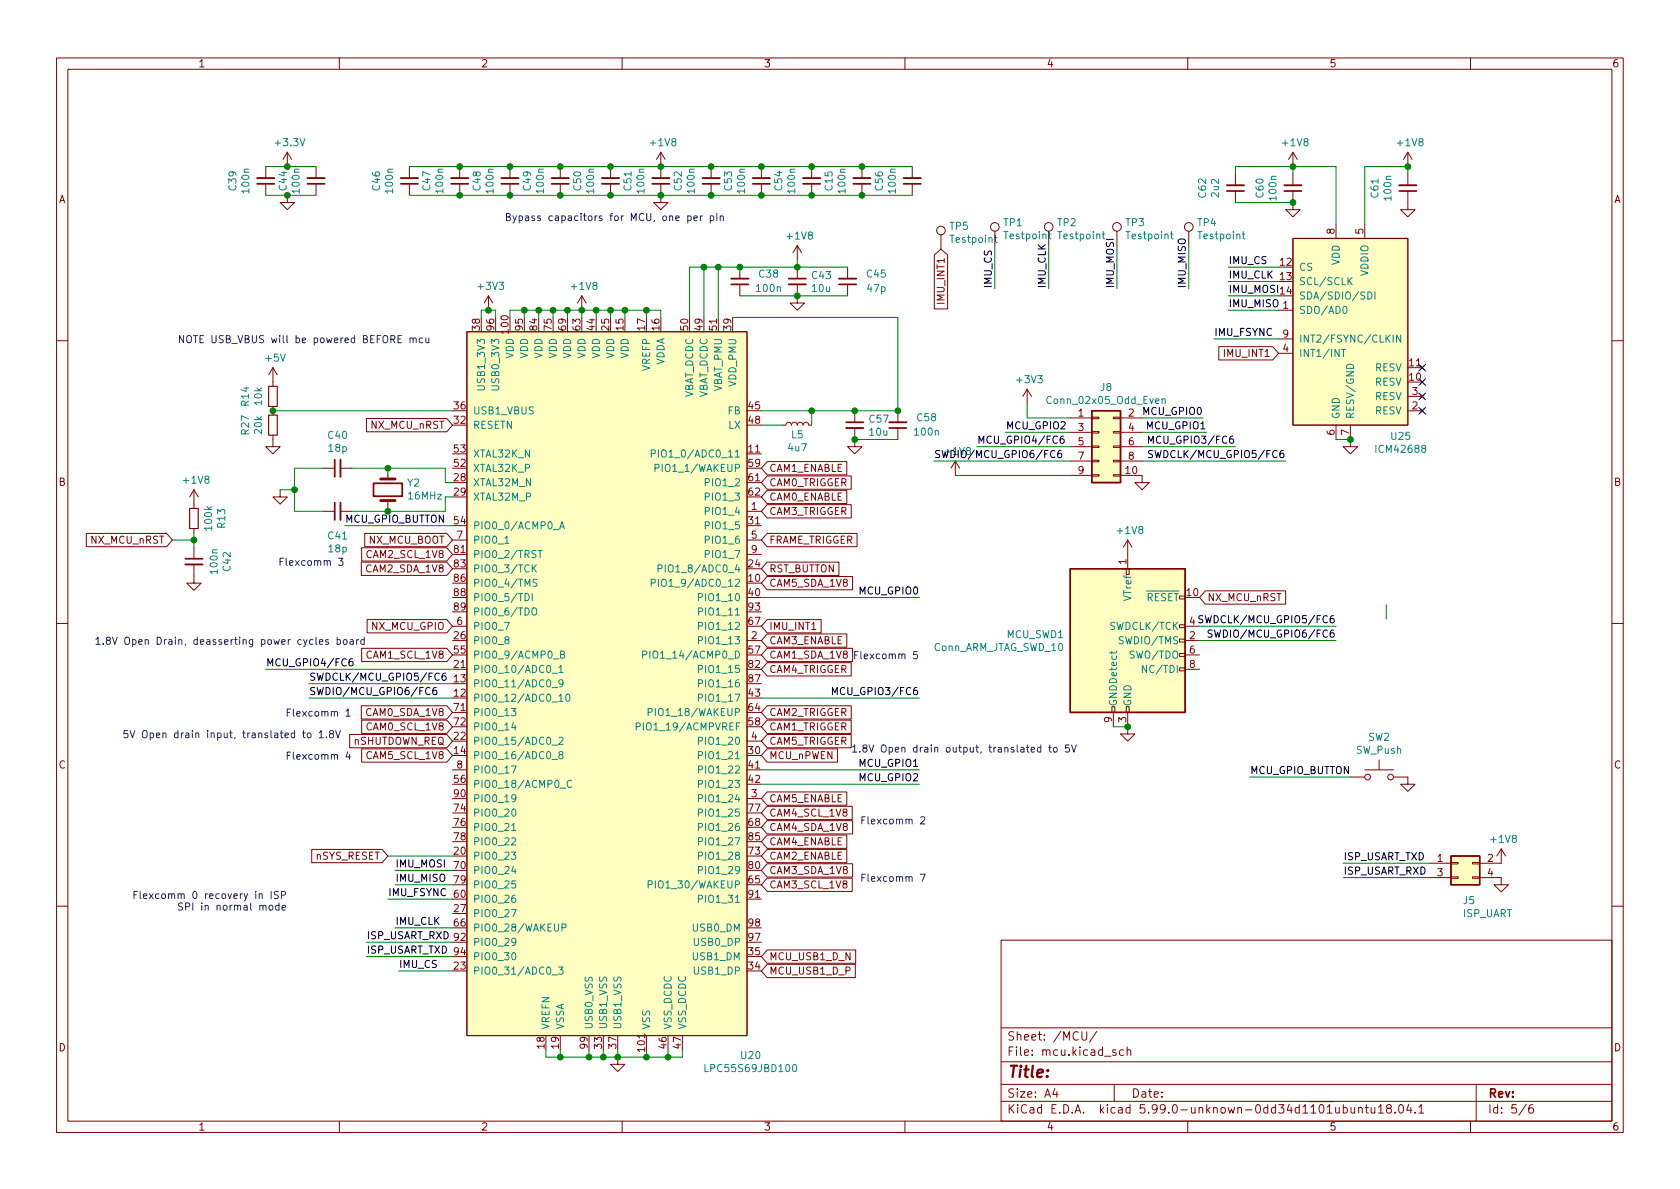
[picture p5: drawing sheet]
<svg xmlns="http://www.w3.org/2000/svg" width="297mm" height="210mm" viewBox="0 0 297 210" stroke-linecap="round" stroke-linejoin="round" font-family="sans-serif">
<g fill="none" stroke="#840000" stroke-width=".18">
<path d="M10 10.2h277v190.1h-277zM12 12.2h273v186.1h-273zM60 10.2v2M110 10.2v2M160 10.2v2M210 10.2v2M260 10.2v2M47 29.5v2M47 32.5v2M50.8 34.5v1.3h1.3l-1.3 1.3-1.3-1.3h1.3M50.8 26.9l-.8 1.3M50.8 26.9v2.6"/>
<path d="M50.8 26.9l.8 1.3M55.9 29.5v2M55.9 32.5v2M72.4 29.5v2M72.4 32.5v2M81.3 29.5v2M81.3 32.5v2M90.2 29.5v2M90.2 32.5v2M99.1 29.5v2M99.1 32.5v2M107.9 29.5v2"/>
<path d="M107.9 32.5v2M116.8 32.5v3.3h1.3l-1.3 1.3-1.2-1.3h1.2M116.8 26.9v4.6M116.8 26.9l-.7 1.3M116.8 26.9l.8 1.3M125.7 29.5v2M125.7 32.5v2M134.6 29.5v2M134.6 32.5v2M143.5 29.5v2M143.5 32.5v2M152.4 29.5v2"/>
<path d="M152.4 32.5v2M161.3 29.5v2M161.3 32.5v2M218.4 30.7v2.1M218.4 33.8v2M228.6 33.8v3.3h1.3l-1.3 1.2-1.3-1.2h1.3M228.6 26.9v2.6M228.6 30.7v2.1M228.6 26.9l-.8 1.3M228.6 26.9l.8 1.3M236.2 39.6v2.6M241.3 39.6v2.6"/>
<path d="M248.9 33.8v3.3h1.3l-1.3 1.2-1.3-1.2h1.3M248.9 26.9v2.6M248.9 30.7v2.1M248.9 26.9l-.7 1.3M248.9 26.9l.8 1.3M82.5 58.7h49.6v124.4h-49.6zM86.4 52.3l-.8 1.3M86.4 52.3v2.6M86.4 52.3l.7 1.3M102.9 52.3l-.8 1.3M102.9 52.3v2.6M102.9 52.3l.7 1.3"/>
<path d="M127 56.1v2.6M130.8 47.2v2.1M130.8 50.3v2M141 50.3v3.3h1.2l-1.2 1.3-1.3-1.3h1.3M141 43.4v2.6M141 47.2v2.1M141 43.4l-.8 1.3M141 43.4l.7 1.3M149.9 47.2v2.1M149.9 50.3v2M165.2 45.1l1.2-1 1.1 1v9.5h-2.3zM166.4 41.5v2.6"/>
<path d="M175.9 40.9v2.5M185.4 40.9v2.5M197.5 40.9v2.5M210.2 40.9v2.5M226.1 54.9h2.5M226.1 59.9h2.5M228.6 42.2h20.3v33h-20.3zM10 60.2h2M48.3 77v2h1.2l-1.2 1.3-1.3-1.3h1.3M48.3 65l-.8 1.3M48.3 65v3.3M48.3 71.9v1.5"/>
<path d="M48.3 65l.7 1.3M64.8 74h14.2l1 1.2-1 1.2h-14.2zM138.4 75.2h.5l.2-.4 .3-.1 .4 .1 .2 .4 .1-.3 .3-.2 .4 .1 .2 .4 .2-.4 .4-.1 .3 .2 .1 .3 .1-.4 .4-.1 .4 .1 .1 .4h.5M151.1 75.7v3.3h1.3l-1.3 1.3-1.2-1.3h1.2M151.1 72.6v2.1M158.7 72.6v2.1M158.7 75.7v2M181.6 68.8l-.8 1.3M181.6 68.8v2.6M181.6 68.8l.8 1.3M189.2 73.9h3.8M189.2 76.4h3.8"/>
<path d="M189.2 79h3.8M193 76.3h1.3v.3h-1.3zM193 73.8h1.3v.2h-1.3zM193 78.9h1.3v.2h-1.3zM196.8 76.3h1.3v.3h-1.3zM196.8 73.8h1.3v.2h-1.3zM196.8 78.9h1.3v.2h-1.3zM198.1 73.9h3.8M198.1 76.4h3.8M198.1 79h3.8M215.5 61.3h9.5l1.1 1.2-1.1 1.2h-9.5zM226.1 62.5h2.5"/>
<path d="M236.2 75.2v2.5M238.8 75.2v3.8h1.2l-1.2 1.3-1.3-1.3h1.3M248.9 65h2.6M248.9 72.6h2.6M248.9 70.1h2.6M251.1 67.2l.7 .7M251.1 64.6l.7 .8M251.1 72.3l.7 .7M251.1 69.7l.7 .8M251.8 67.2l-.7 .7M251.8 64.6l-.7 .8M251.8 72.3l-.7 .7"/>
<path d="M251.8 69.7l-.7 .8M285 60.2h2M15.3 94.3h14.2l1 1.2-1 1.2h-14.2zM34.3 99.8v3.3h1.3l-1.3 1.3-1.3-1.3h1.3M34.3 86.6l-.8 1.3M34.3 86.6v3.3M34.3 93.5v.7M34.3 96.8v2M34.3 86.6l.8 1.3M49.5 86.6v1.3h1.3l-1.3 1.2-1.2-1.2h1.2M57.1 90.4h2.1M57.1 82.8h2.1"/>
<path d="M60.2 90.4h2M60.2 82.8h2M63.9 99.4h15.1l1 1.2-1 1.2h-15.1zM63.9 96.9h15.1l1 1.1-1 1.2h-15.1zM64.5 94.3h14.5l1 1.2-1 1.2h-14.5zM68.6 82.8v1.9M68.6 88.5v1.9M80 95.5h2.5M80 98h2.5M132.1 90.4h2.5M132.1 80.3h2.5M132.1 93h2.5"/>
<path d="M132.1 95.5h2.5M132.1 85.3h2.5M132.1 98h2.5M135.6 86.7h14.1v2.4h-14.1l-1-1.2zM135.6 81.6h14.1v2.4h-14.1l-1-1.2zM135.6 84.2h14.9v2.3h-14.9l-1-1.2zM135.6 94.3h15.9v2.4h-15.9l-1-1.2zM135.6 89.2h14.9v2.4h-14.9l-1-1.2zM135.6 99.4h12.7v2.4h-12.7l-1-1.2zM168.9 81.5l-.8 1.3M168.9 81.5v2.6M168.9 81.5l.8 1.3"/>
<path d="M189.2 84.1h3.8M189.2 81.5h3.8M193 83.9h1.3v.3h-1.3zM193 81.4h1.3v.3h-1.3zM196.8 83.9h1.3v.3h-1.3zM196.8 81.4h1.3v.3h-1.3zM198.1 84.1h3.8v1.2h1.3l-1.3 1.3-1.2-1.3h1.2M198.1 81.5h3.8M199.4 95.5v5.1M199.4 95.5l-.8 1.3M199.4 95.5l.8 1.3M10 110.2h2"/>
<path d="M63.9 114.6h15.1l1 1.2-1 1.2h-15.1zM64.9 109.6h14.1l1 1.1-1 1.2h-14.1zM80 118.4h2.5M80 110.7h2.5M132.1 113.3h2.5M135.6 117.2h14.9v2.3h-14.9l-1-1.1zM135.6 114.6h15.1v2.4h-15.1l-1-1.2zM135.6 112.1h14.1v2.4h-14.1l-1-1.2zM135.6 109.6h9.6v2.3h-9.6l-1-1.2zM135.6 101.9h15.1v2.4h-15.1l-1-1.2zM199.1 100.6h.5v1h-.5zM208.5 110.5h1v.5h-1z"/>
<path d="M208.5 115.6h1v.5h-1zM208.5 113h1v.5h-1zM208.5 105.4h1v.5h-1zM208.5 118.1h1v.5h-1zM209.5 113.3h2.6M209.5 118.4h2.6M209.5 110.7h2.6M209.5 115.8h2.6M213.1 104.5h14.2v2.3h-14.2l-1-1.1zM285 110.2h2M61.8 129.9h17.2l1 1.2-1 1.1h-17.2zM63.9 124.8h15.1l1 1.2-1 1.2h-15.1z"/>
<path d="M63.9 127.3h15.1l1 1.2-1 1.2h-15.1zM63.9 132.4h15.1l1 1.2-1 1.2h-15.1zM80 136.1h2.5M80 126h2.5M132.1 131.1h2.5M132.1 136.1h2.5M135.6 124.8h14.9v2.4h-14.9l-1-1.2zM135.6 127.3h14.9v2.4h-14.9l-1-1.2zM135.6 129.9h14.9v2.3h-14.9l-1-1.1zM135.6 132.4h12.5v2.4h-12.5l-1-1.2zM196.6 125h.5v1h-.5zM196.8 126v2.5"/>
<path d="M199.1 125h.5v1h-.5zM199.4 126v3.8h1.3l-1.3 1.3-1.3-1.3h1.3M238.8 137.4h2.5M241.3 136.1h5.1M243.8 134.4v1.7M246.4 137.4h2.5v1.3h1.3l-1.3 1.2-1.3-1.2h1.3M55.1 150.2h12.5l1 1.2-1 1.2h-12.5zM132.1 141.2h2.5M132.1 159h2.5M135.6 140h14.1v2.4h-14.1l-1-1.2zM135.6 142.6h15.1v2.3h-15.1l-1-1.1zM135.6 145.1h15.1v2.4h-15.1l-1-1.2z"/>
<path d="M135.6 147.7h14.1v2.3h-14.1l-1-1.2zM135.6 150.2h14.1v2.4h-14.1l-1-1.2zM135.6 155.3h15.1v2.3h-15.1l-1-1.1zM135.6 152.7h15.1v2.4h-15.1l-1-1.2zM252.7 152.6h3.8M252.7 155.2h3.8M256.5 155.1h1.3v.2h-1.3zM256.5 152.5h1.3v.3h-1.3zM260.3 155.1h1.3v.2h-1.3zM260.3 152.5h1.3v.3h-1.3zM261.6 155.2h3.8v1.3h1.3l-1.3 1.2-1.2-1.2h1.2M265.4 150.1v2.5h-3.8"/>
<path d="M265.4 150.1l-.7 1.3M265.4 150.1l.8 1.3M10 160.2h2M135.6 170.5h15.6v2.4h-15.6l-1-1.2zM135.6 168h15.7v2.3h-15.7l-1-1.1zM177 166.3h108v32h-108zM285 160.2h2M60 198.3v2M109.2 186.9v1.3h1.3l-1.3 1.3-1.3-1.3h1.3M110 198.3v2M160 198.3v2M177 194.8h108"/>
<path d="M177 191.8h108M177 187.8h108M177 181.8h108M186.5 192.5l-.4 1h1M186.9 193v1M191.3 182.4v1.2l.3 .3h.4l.1-.3v-1.2M193.9 182.4l-1.3 1.9M197 191.8v3M197.3 185.7l-.4-.1-.2 .2 .1 .3 .5 .1v.4h-.6M198.6 185.7l-.4-.1-.3 .3v.4l.2 .3h.5M199.3 185.8l.2-.2 .4 .1v.9M199.3 185.1v1.5"/>
<path d="M210 198.3v2M237.5 195.9l.4-.1 .3 .3v.4l-.1 .3h-.6M238.9 195.8v1h.4l.2-.1M239.5 195.8v1M240.2 196l.2-.2 .4 .1 .1 .9M240.2 195.8v1M241.4 195.8h.5M241.6 195.3v1.3l.3 .2M242.4 195.8l.1 1h.4l.2-.1M243.1 195.8v1M243.7 195.8l.4-.5v1.5M243.7 196.8h.9"/>
<path d="M245.4 196l-.3-.3 .1-.2 .2-.2 .5 .1 .1 .2-.1 .2-.6 .2-.2 .3 .1 .4 .2 .1h.3l.3-.3-.1-.4-.2-.1M246.6 196.7v.1M247.5 195.4l.1-.1a.81 .81 0 0 1 .6 .7 .81 .81 0 0 1-.3 .8h-.1a.81 .81 0 0 1-.6-.6 .81 .81 0 0 1 .3-.8zM249.1 195.3l-.4 1h.9M249.4 195.8v1M250.2 196.7v.1M250.9 195.8l.4-.5v1.5M250.9 196.8h.8M260 198.3v2M261 191.8v6.5M269.9 195.3l-1.3 1.9M271 195.3a.6 .6 0 0 0-.7 .7v.5l.1 .3h.5l.2-.1 .1-.5-.2-.2-.4-.1-.3 .3"/>
<circle cx="166.4" cy="40.8" r=".76"/>
<circle cx="175.9" cy="40.1" r=".76"/>
<circle cx="185.4" cy="40.1" r=".76"/>
<circle cx="197.5" cy="40.1" r=".76"/>
<circle cx="210.2" cy="40.1" r=".76"/>
<circle cx="241.8" cy="137.4" r=".51"/>
<circle cx="245.9" cy="137.4" r=".51"/>
</g>
<g fill="none" stroke="#840000" stroke-width=".33">
<path d="M45.5 31.5h3M54.4 31.5h3M70.9 31.5h3M79.8 31.5h3M88.6 31.5h3.1M97.5 31.5h3.1M106.4 31.5h3.1M115.3 31.5h3.1M124.2 31.5h3.1M133.1 31.5h3M142 31.5h3M150.9 31.5h3"/>
<path d="M159.8 31.5h3M216.9 32.8h3.1M227.1 32.8h3M247.4 32.8h3M129.3 49.3h3M139.4 50.3h3.1M148.3 49.3h3.1M149.6 75.7h3.1M157.2 74.7h3.1M32.8 99.8h3M60.2 81.3v3M60.2 88.9v3"/>
</g>
<g fill="none" stroke="#840000" stroke-width=".3">
<path d="M45.5 32.5h3M54.4 32.5h3M70.9 32.5h3M79.8 32.5h3M88.6 32.5h3.1M97.5 32.5h3.1M106.4 32.5h3.1M115.3 32.5h3.1M124.2 32.5h3.1M133.1 32.5h3M142 32.5h3M150.9 32.5h3"/>
<path d="M159.8 32.5h3M216.9 33.8h3.1M227.1 33.8h3M247.4 33.8h3M129.3 50.3h3M139.4 49.3h3.1M148.3 50.3h3.1M149.6 74.7h3.1M157.2 75.7h3.1M32.8 98.8h3M59.2 81.3v3M59.2 88.9v3"/>
<path d="M66 85.5h5.1v2.3h-5.1z"/>
</g>
<g fill="none" stroke="#008484" stroke-width=".18">
<path d="M175.8 42h.5M176 41.6v1.1l.3 .2M185.4 41.4h.4M185.5 41v1l.3 .2M194.9 41.4h.5M195.1 41v1l.3 .2M206.9 41.4h.5M207.1 41v1l.3 .2M219.6 41.4h.5M219.8 41v1l.3 .2M237.6 54.2h.1a.68 .68 0 0 1 .5 .6 .68 .68 0 0 1-.5 .6 .84 .84 0 0 1-.1-1.2zM238.5 49.6l.6 .8"/>
<path d="M239.1 49.1l-.8 .7M241.8 51.6a.64 .64 0 0 1 .8 .7 .64 .64 0 0 1-.8 .6zM243.1 51.6v1.3M246.3 59.2v1.3M247.7 59.2v1.3l-.8-1.3v1.3M205.5 70.6l.1-.1 .4 .1v.8M205.5 70.5v.9M237.2 61.8h.7M237.6 61.8v1.3M89.3 96.1h.7M94.8 99.9l-.7 .7M95.1 97.3h.8"/>
<path d="M95.5 97.3v1.3M98.9 93.5l.5-1.2 .4 1.2M99.1 93.2h.6M115.1 80.2h.6l.2-.2-.1-.3-.7-.1v1.2M115.8 82.8l.6-.1 .1-.2v-.3l-.7-.1v1.3M92.8 105a.64 .64 0 0 1 .8 .6 .64 .64 0 0 1-.8 .6zM94.1 107.7l.2-.2a.43 .43 0 0 1 .6 .4v.4a.42 .42 0 0 1-.4 .5 .42 .42 0 0 1-.5-.5zM94.1 105v1.2M94.3 100.4l.5 .8M95 102.5l-.5-.1-.2 .1v.4l.5 .2 .2 .4-.3 .2-.5-.1M97.6 119.1h1M98.8 118l.4-.3v1.2"/>
<path d="M98.8 118.9h.7M99.1 115.7h.6l.1-.2-.1-.3-.6-.1v1.3h.5l.2-.1v-.3l-.3-.3M113.6 115.8l.6-.1 .2-.2-.1-.3-.7-.1v1.3M115.1 103.1l.6-.1 .2-.2-.1-.3-.7-.1v1.3M116.4 100.5h.6l.1-.2-.1-.3-.6-.1v1.3M123.5 113.2h.6l.1-.2v-.3l-.7-.1v1.3M123.5 105.6h.6l.1-.2v-.3l-.7-.1v1.2M123.5 110.7l.6-.1 .1-.1v-.3l-.7-.2v1.3M123.5 118.3h.6l.1-.2v-.3l-.7-.1v1.2M123.5 108.2l.6-.1 .1-.2v-.3l-.7-.1v1.3M196.6 115.1v.5M197.4 115.1l-.2 .4h-1"/>
<path d="M202.7 117.7v1.2l-.7-1.2v1.2M90.4 125.3h.8l-.4 .5 .3 .1v.5l-.1 .2-.6-.2M90.4 135.4h.9l-.6 1.3M90.8 127.8l-.3 .9h.8M97.6 121.6h1M97.6 134.3h1M97.6 131.8h1M98.8 130.5l.5-.1 .2 .3-.7 .9h.7M98.8 124h.7M99.1 133.4l-.3-.2 .1-.2 .2-.1 .3 .1 .1 .1v.2l-.6 .2-.1 .2v.2l.3 .3 .3-.1 .1-.2v-.2l-.2-.3M99.1 139.4h.9M99.5 120.7l-.2 .3h-.2l-.3-.3 .1-.4 .4-.1 .2 .1a.84 .84 0 0 1-.3 1.2h-.3"/>
<path d="M100.2 122.9l.1-.2a.68 .68 0 0 1 .5 .7 .68 .68 0 0 1-.5 .6l-.1-.1-.2-.4zM101.1 138.1a.6 .6 0 0 0-.9 .4 .6 .6 0 0 0 .6 .8l.3-.2M112.5 128.5l.6-.1 .1-.2-.1-.3-.6-.1v1.3M114.6 125.9h.6l.1-.2v-.3l-.7-.1v1.3M123.5 133.6l.6-.1 .1-.2v-.3l-.7-.1v1.3M123.5 131h.6l.1-.2v-.3l-.7-.1v1.2M123.5 136.1l.6-.1 .1-.1v-.3l-.7-.2v1.3M123.5 138.6h.6l.1-.2v-.3l-.7-.1v1.3M123.5 123.4l.6-.1 .1-.1v-.3l-.7-.2v1.3M123.5 120.9l.6-.1 .1-.2v-.3l-.7-.1v1.3M90.4 150.7h.8l-.4 .5 .3 .1v.5l-.1 .2-.6-.2M90.5 146l.3-.4v1.3"/>
<path d="M90.5 148.3l.5-.2 .2 .4-.8 .9h.8M90.5 146.9h.7M90.6 143.2l.2-.1a.68 .68 0 0 1 .4 .6 .68 .68 0 0 1-.4 .6l-.2-.1-.1-.4zM90.8 153.2l-.3 .9h.8M91.1 158.3l-.4 .1a.86 .86 0 0 0 0 1.2l.4-.1 .1-.5-.2-.2h-.3l-.2 .2M91.1 155.8h-.6v.6l.2-.2 .4 .1 .1 .2-.1 .4-.1 .1-.5-.1M91.2 141.1l-.2 .2h-.3l-.2-.2 .1-.5 .4-.1 .1 .1a.84 .84 0 0 1-.3 1.2h-.2M114.6 156.4h.6l.1-.2v-.3l-.7-.1v1.2M123.5 141.2l.6-.1 .1-.2v-.3l-.7-.1v1.3M123.5 146.3l.6-.1 .1-.2v-.3l-.7-.1v1.3M123.5 151.3h.6l.1-.2v-.3l-.7-.1v1.3M123.5 143.7h.6l.1-.2v-.3l-.7-.1v1.2"/>
<path d="M123.5 153.9l.6-.1 .1-.2v-.3l-.7-.1v1.3M123.5 148.8l.6-.1 .1-.1v-.3l-.7-.2v1.3M123.5 159l.6-.1 .1-.2v-.3l-.7-.1v1.3M90.4 160.8h.9l-.6 1.3M90.6 168.6l.2-.1a.68 .68 0 0 1 .4 .6 .68 .68 0 0 1-.4 .6l-.2-.1-.1-.4zM91.2 166.5l-.2 .2h-.3l-.2-.2 .1-.5 .4-.1 .1 .1a.84 .84 0 0 1-.3 1.2h-.2M97.6 172.4h1M98.8 171h.7l-.4 .5 .4 .1v.6l-.2 .1-.5-.1M99.4 164h.6l.1-.2-.1-.3-.6-.1v1.3M124.6 188.2v1.3h.6M140.2 188.4l.2-.2a.68 .68 0 0 1 .5 .7 .68 .68 0 0 1-.5 .6l-.2-.1-.1-.4z"/>
</g>
<g fill="#ffffc2" stroke="#ffffc2" stroke-width=".18">
<path d="M193 72.6h5.1v12.7h-5.1z"/>
<path d="M82.5 58.7h49.6v124.4h-49.6z"/>
<path d="M256.5 151.4h5.1v5.1h-5.1z"/>
<path d="M189.2 100.6h20.3v25.4h-20.3z"/>
<path d="M228.6 42.2h20.3v33h-20.3z"/>
</g>
<path d="M193 72.6h5.1v12.7h-5.1zM189.2 100.6h20.3v25.4h-20.3zM256.5 151.4h5.1v5.1h-5.1z" fill="none" stroke="#840000" stroke-width=".25"/>
<path d="M47.5 68.3h1.5v3.6h-1.5zM47.5 73.4h1.5v3.6h-1.5zM33.5 89.9h1.6v3.6h-1.6z" fill="none" stroke="#840000" stroke-width=".2"/>
<path d="M67.3 88.5h2.5M67.3 84.7h2.5" fill="none" stroke="#840000" stroke-width=".51"/>
<g fill="none" stroke="#000" stroke-width=".18">
<path d="M186.5 79.8a.6 .6 0 0 0-.8 .4 .6 .6 0 0 0 .6 .7l.2-.1M187.6 79.7h-.4a.86 .86 0 0 0 0 1.2l.5-.1v-.4l-.2-.3h-.3l-.2 .3M188 77.1l-.3 .1a.86 .86 0 0 0 0 1.2l.4-.1 .1-.5-.3-.2h-.2l-.3 .2M203.1 78.4v-1.3l.4 .9 .4-.9v1.3M203.8 79.7h-.5l-.2 .1v.3l.6 .3 .1 .3-.3 .2h-.4M204.2 79.7l.3 1.2 .3-.9 .2 .9 .3-1.2M62.3 116.5h-.4a.86 .86 0 0 0 0 1.3l.5-.2v-.4l-.2-.2h-.3l-.2 .2M77.7 119.1a.6 .6 0 0 0-.9 .5 .6 .6 0 0 0 .6 .7l.3-.1M78.8 119l-.4 .1a.86 .86 0 0 0 0 1.2l.4-.1 .1-.4-.3-.3h-.2l-.2 .3M212.7 108.9h-.5l-.2 .1v.4l.6 .2 .1 .3-.3 .2h-.4M213.1 108.9l.3 1.2 .2-.9 .3 .9 .3-1.2M214.3 111.5l-.5-.1-.2 .1v.4l.6 .2 .1 .3-.2 .3-.5-.1"/>
<path d="M214.7 111.4l.3 1.3 .3-.9 .2 .9 .3-1.3M76 121.7a.6 .6 0 0 0-.8 .4 .6 .6 0 0 0 .6 .7l.2-.1M77.1 121.6h-.3a.86 .86 0 0 0 0 1.2l.4-.1v-.4l-.2-.2h-.2l-.3 .2M147.2 122.8v-1.2l.4 .9 .4-.9v1.2"/>
</g>
<g fill="none" stroke="#0000c2" stroke-width=".18">
<path d="M89.5 38.4l.6-.1 .1-.2v-.2l-.7-.2v1.3h.5l.2-.1 .1-.3-.3-.2M90.7 38.2l.3 .8M91.3 38.2l-.4 1.1-.2 .1M91.8 38.2h.4l.2 .2-.1 .6h-.5M91.8 38.2v1.2M92.9 38.2h.5l.1 .8M93.5 38.5h-.4l-.2 .2 .2 .3h.4M94.5 38.2h-.3l-.2 .2 .1 .1 .4 .2v.3h-.5M126.7 37.7v1.3M127.3 38.3l.2-.1h.3l.1 .8M127.3 38.2v.8M32.5 59.3v1.3l-.8-1.3v1.3"/>
<path d="M33.2 59.4l.1-.1a.43 .43 0 0 1 .6 .5v.4a.42 .42 0 0 1-.5 .4 .42 .42 0 0 1-.4-.4v-.4zM34.2 59.3h.7M34.6 59.3v1.3M75.3 59.8v.7l.3 .1 .2-.1M75.8 59.8v.8M49.5 99.3h.4M50.1 98.7h-.6v1.3M17 113l.3-.3v1.2M17 113.9h.7M18.2 113.8v.1M19 113.2l-.2-.2 .1-.2 .1-.1h.4l.1 .2v.2l-.6 .2-.1 .2v.2l.2 .2h.3l.2-.2v-.4l-.2-.1M19.9 112.7l.4 1.2 .4-1.2"/>
<path d="M22.1 112.9l.3-.2a.43 .43 0 0 1 .5 .4v.4a.42 .42 0 0 1-.4 .5 .42 .42 0 0 1-.4-.5zM63.1 113.1v.8M63.4 113.1l-.3 .2M64.4 113.2l-.4-.1-.2 .2 .1 .6h.5M64.4 112.7v1.2M151.1 115.8h.4M151.7 115.2h-.6v1.3M50.8 126h.4M50.8 133.6h.4M51.4 125.4h-.6v1.2M51.4 133h-.6v1.3M53.5 129.6h.5"/>
<path d="M53.7 129.2v1.1l.3 .2M54.4 129.7l.3-.1 .3 .3v.3l-.3 .3-.3-.1-.1-.2zM56.4 129.6l.4-.4v1.3M56.4 130.5h.8M57.7 130.3v.2M58.5 129.7l-.2-.2v-.2l.2-.1h.4l.1 .2-.1 .2-.5 .2-.1 .2v.2l.2 .3h.2l.3-.3v-.2l-.3-.3M59.3 129.2l.5 1.3 .4-1.3M61.2 126.6h.7M150.8 132.1l.3-.4v1.3M150.8 133h.7M152 132.9v.1M152.8 132.3l-.2-.3v-.2l.2-.1 .4 .1 .1 .2-.1 .2-.5 .1-.1 .2v.4l.2 .1h.2l.3-.2v-.3l-.3-.2"/>
<path d="M153.7 131.7l.4 1.3 .4-1.3M156 131.8l.1-.1a.43 .43 0 0 1 .6 .5v.4a.42 .42 0 0 1-.4 .4 .42 .42 0 0 1-.5-.4v-.4zM189 131.7h-.6v.6l.1-.1 .5 .1 .1 .2-.1 .4-.1 .1-.5-.1M189.5 131.7l.4 1.3 .4-1.3M23.7 158.2h.4M24.3 157.6h-.6v1.3M24.8 157.6v1.1l.2 .2M25.4 158.5l.6-.2-.1-.2-.3-.1-.2 .2v.6h.5M26.4 158l.7 .9M27.1 158l-.7 .9M32.3 159.7h-.5l-.2 .2 .1 .3 .5 .3v.3l-.2 .1h-.4M49.8 158.3l.6-.1 .1-.2-.1-.3-.6-.1v1.3"/>
<path d="M152.4 155.2h.4M152.4 145h.4M153 154.6h-.6v1.3M153 144.4h-.6v1.3M32.8 160.3h.6l.1-.2v-.3l-.7-.1v1.2M49.9 160.5l.6-.1-.1-.2-.3-.1-.2 .2v.6h.5"/>
</g>
<g fill="none" stroke="#008400" stroke-width=".18">
<path d="M47 29.5h8.9M47 34.5h8.9M72.4 29.5h88.9M72.4 34.5h88.9M218.4 30.7v-1.2h17.8v10.1M218.4 35.8h10.2M228.6 29.5v1.2M248.9 30.7v-1.2h-7.6v10.1M85.1 56.1v-1.2h2.5v1.2M90.2 56.1v-1.2h26.6v1.2M92.7 54.9v1.2M95.2 54.9v1.2"/>
<path d="M97.8 54.9v1.2M100.3 54.9v1.2M102.9 54.9v1.2M105.4 54.9v1.2M107.9 54.9v1.2M110.5 54.9v1.2M114.3 54.9v1.2M124.5 47.2v8.9M127 47.2v8.9M129.5 56.1h29.2v16.5h-24.1M130.8 52.3h19.1M141 46v1.2"/>
<path d="M149.9 47.2h-28v8.9M175.9 43.4v7.6M185.4 43.4v7.6M197.5 43.4v7.6M210.2 43.4v7.6M214.6 59.9h11.5M217.2 54.9h8.9M217.2 47.2h8.9M217.2 52.3h8.9M217.2 49.8h8.9M48.3 72.6h31.7M134.6 75.2h3.8"/>
<path d="M143.5 72.6v2.6M151.1 77.7h7.6M172.7 79h16.5M177.8 76.4h11.4M181.6 71.4v2.5h7.6M201.9 79h16.5M201.9 76.4h11.5M201.9 73.9h10.8M236.2 77.7h2.6M30.5 95.5h3.8M34.3 94.2v2.6M49.5 86.6h2.6"/>
<path d="M57.1 82.8h-5v7.6h5M61 93h19M62.2 82.8h16.5v2.5h1.3M80 87.9h-1.3v2.5h-16.5M165.1 81.5h24.1M168.9 84.1h20.3M201.9 81.5h25.4M47 118.4h33M134.6 105.7h28M212.1 113.3h24.1M212.1 110.7h24.1M245.1 106.9v2.6"/>
<path d="M54.6 123.4h25.4M54.6 120.9h25.4M134.6 136.1h28M134.6 138.7h28M134.6 123.4h28M196.8 128.5h2.6M221 137.4h17.8M68.6 159h11.4M68.6 151.4h11.4M69.8 156.5h10.2M69.8 153.9h10.2M237.5 152.6h15.2"/>
<path d="M237.5 155.2h15.2M64.8 166.6h15.2M64.8 169.2h15.2M69.8 164.1h10.2M70.5 171.7h9.5M96.5 185.7v1.2h24.1v-1.2M99.1 185.7v1.2M104.1 185.7v1.2M106.7 185.7v1.2M109.2 185.7v1.2M114.3 185.7v1.2M118.1 185.7v1.2"/>
</g>
<path d="M250.9 66.9l1.2 1.3M250.9 69.5l1.2 1.2M250.9 64.4l1.2 1.2M250.9 72l1.2 1.2M252.1 66.9l-1.2 1.3M252.1 69.5l-1.2 1.2M252.1 64.4l-1.2 1.2M252.1 72l-1.2 1.2" fill="none" stroke="#000084" stroke-width=".18"/>
<g fill="#008400" stroke="#008400" stroke-width=".18">
<circle cx="34.3" cy="95.5" r=".51"/>
<circle cx="68.6" cy="90.4" r=".51"/>
<circle cx="68.6" cy="82.8" r=".51"/>
<circle cx="52.1" cy="86.6" r=".51"/>
<circle cx="48.3" cy="72.6" r=".51"/>
<circle cx="114.3" cy="186.9" r=".51"/>
<circle cx="118.1" cy="186.9" r=".51"/>
<circle cx="99.1" cy="186.9" r=".51"/>
<circle cx="104.1" cy="186.9" r=".51"/>
<circle cx="106.7" cy="186.9" r=".51"/>
<circle cx="109.2" cy="186.9" r=".51"/>
<circle cx="95.3" cy="54.9" r=".51"/>
<circle cx="97.8" cy="54.9" r=".51"/>
<circle cx="100.3" cy="54.9" r=".51"/>
<circle cx="102.9" cy="54.9" r=".51"/>
<circle cx="86.4" cy="54.9" r=".51"/>
<circle cx="92.7" cy="54.9" r=".51"/>
<circle cx="105.4" cy="54.9" r=".51"/>
<circle cx="108" cy="54.9" r=".51"/>
<circle cx="110.5" cy="54.9" r=".51"/>
<circle cx="81.3" cy="29.5" r=".51"/>
<circle cx="81.3" cy="34.5" r=".51"/>
<circle cx="99.1" cy="29.5" r=".51"/>
<circle cx="99.1" cy="34.5" r=".51"/>
<circle cx="108" cy="29.5" r=".51"/>
<circle cx="50.8" cy="29.5" r=".51"/>
<circle cx="50.8" cy="34.5" r=".51"/>
<circle cx="90.2" cy="29.5" r=".51"/>
<circle cx="90.2" cy="34.5" r=".51"/>
<circle cx="134.6" cy="29.5" r=".51"/>
<circle cx="134.6" cy="34.5" r=".51"/>
<circle cx="143.5" cy="29.5" r=".51"/>
<circle cx="143.5" cy="34.5" r=".51"/>
<circle cx="152.4" cy="29.5" r=".51"/>
<circle cx="141" cy="52.3" r=".51"/>
<circle cx="143.5" cy="72.6" r=".51"/>
<circle cx="151.1" cy="72.6" r=".51"/>
<circle cx="151.1" cy="77.7" r=".51"/>
<circle cx="158.8" cy="72.6" r=".51"/>
<circle cx="108" cy="34.5" r=".51"/>
<circle cx="116.8" cy="34.5" r=".51"/>
<circle cx="127" cy="47.2" r=".51"/>
<circle cx="130.8" cy="47.2" r=".51"/>
<circle cx="116.8" cy="29.5" r=".51"/>
<circle cx="125.7" cy="29.5" r=".51"/>
<circle cx="125.7" cy="34.5" r=".51"/>
<circle cx="114.3" cy="54.9" r=".51"/>
<circle cx="124.5" cy="47.2" r=".51"/>
<circle cx="141" cy="47.2" r=".51"/>
<circle cx="152.4" cy="34.5" r=".51"/>
<circle cx="248.9" cy="29.5" r=".51"/>
<circle cx="228.6" cy="35.8" r=".51"/>
<circle cx="228.6" cy="29.5" r=".51"/>
<circle cx="238.8" cy="77.7" r=".51"/>
<circle cx="199.4" cy="128.5" r=".51"/>
</g>
<text font-size="2.8" fill="#840000" x="178" y="190.6">Title:</text>
<g font-size="2.1" fill="#840000">
<text x="178" y="184">Sheet: /MCU/</text>
<text x="178" y="186.7">File: mcu.kicad_sch</text>
<text x="178" y="196.9">KiCad E.D.A. kicad 5.99.0-unknown-0dd34d1101ubuntu18.04.1</text>
<text x="178" y="194.1">Size: A4</text>
<text x="200" y="194.1">Date:</text>
<text x="263" y="194.1">Rev:</text>
<text x="263" y="196.9">Id: 5/6</text>
</g>
<g font-size="1.8" fill="#840000">
<text x="35" y="11.9">1</text>
<text x="85" y="11.9">2</text>
<text x="135" y="11.9">3</text>
<text x="185" y="11.9">4</text>
<text x="235" y="11.9">5</text>
<text x="285" y="11.9">6</text>
<text x="10.3" y="35.9">A</text>
<text x="285.3" y="35.9">A</text>
<text x="236" y="41.4" transform="rotate(-90 236 41.4)">8</text>
<text x="241" y="41.4" transform="rotate(-90 241 41.4)">5</text>
<text x="226.3" y="47">12</text>
<text x="167" y="53.5" transform="rotate(-90 167 53.5)">IMU_INT1</text>
<text x="226.3" y="49.5">13</text>
<text x="84.8" y="58.4" transform="rotate(-90 84.8 58.4)">38</text>
<text x="87.4" y="58.4" transform="rotate(-90 87.4 58.4)">96</text>
<text x="89.9" y="58.9" transform="rotate(-90 89.9 58.9)">100</text>
<text x="92.5" y="58.4" transform="rotate(-90 92.5 58.4)">95</text>
<text x="95" y="58.4" transform="rotate(-90 95 58.4)">84</text>
<text x="97.5" y="58.4" transform="rotate(-90 97.5 58.4)">75</text>
<text x="100.1" y="58.4" transform="rotate(-90 100.1 58.4)">69</text>
<text x="102.6" y="58.4" transform="rotate(-90 102.6 58.4)">63</text>
<text x="105.2" y="58.4" transform="rotate(-90 105.2 58.4)">44</text>
<text x="107.7" y="58.4" transform="rotate(-90 107.7 58.4)">25</text>
<text x="110.2" y="58.4" transform="rotate(-90 110.2 58.4)">15</text>
<text x="114" y="58.4" transform="rotate(-90 114 58.4)">17</text>
<text x="116.6" y="58.4" transform="rotate(-90 116.6 58.4)">16</text>
<text x="121.7" y="58.4" transform="rotate(-90 121.7 58.4)">50</text>
<text x="124.2" y="58.4" transform="rotate(-90 124.2 58.4)">49</text>
<text x="126.7" y="58.4" transform="rotate(-90 126.7 58.4)">51</text>
<text x="129.3" y="58.4" transform="rotate(-90 129.3 58.4)">39</text>
<text x="226.8" y="59.7">9</text>
<text x="216.7" y="63.1">IMU_INT1</text>
<text x="226.8" y="62.2">4</text>
<text x="249.2" y="64.8">11</text>
<text x="249.2" y="67.3">10</text>
<text x="249.7" y="69.8">3</text>
<text x="65.6" y="75.8">NX_MCU_nRST</text>
<text x="80.3" y="74.9">32</text>
<text x="80.3" y="72.4">36</text>
<text x="132.4" y="72.4">45</text>
<text x="132.4" y="74.9">48</text>
<text x="190.6" y="73.7">1</text>
<text x="190.6" y="76.2">3</text>
<text x="199.5" y="73.7">2</text>
<text x="199.5" y="76.2">4</text>
<text x="236" y="76.9" transform="rotate(-90 236 76.9)">6</text>
<text x="238.5" y="76.9" transform="rotate(-90 238.5 76.9)">7</text>
<text x="249.7" y="72.4">2</text>
<text x="80.3" y="82.5">52</text>
<text x="80.3" y="80">53</text>
<text x="132.4" y="80">11</text>
<text x="132.4" y="82.5">59</text>
<text x="136" y="83.4">CAM1_ENABLE</text>
<text x="190.6" y="78.7">5</text>
<text x="190.6" y="81.3">7</text>
<text x="190.6" y="83.8">9</text>
<text x="199" y="83.8">10</text>
<text x="199.5" y="78.7">6</text>
<text x="199.5" y="81.3">8</text>
<text x="10.3" y="85.9">B</text>
<text x="80.3" y="85.1">28</text>
<text x="80.3" y="87.6">29</text>
<text x="132.4" y="85.1">61</text>
<text x="132.4" y="87.6">62</text>
<text x="136" y="88.5">CAM0_ENABLE</text>
<text x="136" y="86">CAM0_TRIGGER</text>
<text x="285.3" y="85.9">B</text>
<text x="80.3" y="92.7">54</text>
<text x="80.8" y="95.2">7</text>
<text x="132.4" y="92.7">31</text>
<text x="132.9" y="90.2">1</text>
<text x="132.9" y="95.2">5</text>
<text x="136" y="91.1">CAM3_TRIGGER</text>
<text x="16.1" y="96.1">NX_MCU_nRST</text>
<text x="64.8" y="101.2">CAM2_SDA_1V8</text>
<text x="65" y="98.7">CAM2_SCL_1V8</text>
<text x="65.1" y="96.1">NX_MCU_BOOT</text>
<text x="80.3" y="97.8">81</text>
<text x="80.3" y="100.3">83</text>
<text x="132.4" y="100.3">24</text>
<text x="132.9" y="97.8">9</text>
<text x="136" y="96.1">FRAME_TRIGGER</text>
<text x="136" y="101.2">RST_BUTTON</text>
<text x="199.1" y="99.8" transform="rotate(-90 199.1 99.8)">1</text>
<text x="80.3" y="102.9">86</text>
<text x="80.3" y="105.4">88</text>
<text x="80.3" y="107.9">89</text>
<text x="132.4" y="102.9">10</text>
<text x="132.4" y="105.4">40</text>
<text x="132.4" y="107.9">93</text>
<text x="136" y="103.8">CAM5_SDA_1V8</text>
<text x="209.8" y="105.4">10</text>
<text x="213.4" y="106.3">NX_MCU_nRST</text>
<text x="65.8" y="111.4">NX_MCU_GPIO</text>
<text x="80.3" y="113">26</text>
<text x="80.8" y="110.5">6</text>
<text x="132.4" y="110.5">67</text>
<text x="132.9" y="113">2</text>
<text x="136" y="113.9">CAM3_ENABLE</text>
<text x="136" y="111.4">IMU_INT1</text>
<text x="210.3" y="113">2</text>
<text x="210.3" y="110.5">4</text>
<text x="65" y="116.5">CAM1_SCL_1V8</text>
<text x="80.3" y="118.1">21</text>
<text x="80.3" y="115.6">55</text>
<text x="132.4" y="115.6">57</text>
<text x="132.4" y="118.1">82</text>
<text x="136" y="119">CAM4_TRIGGER</text>
<text x="136" y="116.5">CAM1_SDA_1V8</text>
<text x="210.3" y="115.6">6</text>
<text x="210.3" y="118.1">8</text>
<text x="80.3" y="123.2">12</text>
<text x="80.3" y="120.6">13</text>
<text x="80.3" y="125.7">71</text>
<text x="132.4" y="123.2">43</text>
<text x="132.4" y="125.7">64</text>
<text x="132.4" y="120.6">87</text>
<text x="62.4" y="131.7">nSHUTDOWN_REQ</text>
<text x="64.8" y="126.6">CAM0_SDA_1V8</text>
<text x="65" y="129.2">CAM0_SCL_1V8</text>
<text x="80.3" y="130.8">22</text>
<text x="80.3" y="128.3">72</text>
<text x="132.4" y="128.3">58</text>
<text x="132.9" y="130.8">4</text>
<text x="136" y="126.6">CAM2_TRIGGER</text>
<text x="136" y="129.2">CAM1_TRIGGER</text>
<text x="136" y="131.7">CAM5_TRIGGER</text>
<text x="196.6" y="127.7" transform="rotate(-90 196.6 127.7)">9</text>
<text x="199.1" y="127.7" transform="rotate(-90 199.1 127.7)">3</text>
<text x="10.3" y="135.9">C</text>
<text x="65" y="134.2">CAM5_SCL_1V8</text>
<text x="80.3" y="133.3">14</text>
<text x="80.8" y="135.9">8</text>
<text x="132.4" y="133.3">30</text>
<text x="132.4" y="135.9">41</text>
<text x="136" y="134.2">MCU_nPWEN</text>
<text x="285.3" y="135.9">C</text>
<text x="80.3" y="138.4">56</text>
<text x="80.3" y="143.5">74</text>
<text x="80.3" y="141">90</text>
<text x="132.4" y="138.4">42</text>
<text x="132.4" y="143.5">77</text>
<text x="132.9" y="141">3</text>
<text x="136" y="141.9">CAM5_ENABLE</text>
<text x="80.3" y="146">76</text>
<text x="80.3" y="148.6">78</text>
<text x="132.4" y="146">68</text>
<text x="132.4" y="148.6">85</text>
<text x="136" y="144.4">CAM4_SCL_1V8</text>
<text x="136" y="146.9">CAM4_SDA_1V8</text>
<text x="136" y="149.5">CAM4_ENABLE</text>
<text x="55.7" y="152">nSYS_RESET</text>
<text x="80.3" y="151.1">20</text>
<text x="80.3" y="153.7">70</text>
<text x="132.4" y="151.1">73</text>
<text x="132.4" y="153.7">80</text>
<text x="136" y="152">CAM2_ENABLE</text>
<text x="136" y="154.6">CAM3_SDA_1V8</text>
<text x="254.1" y="152.4">1</text>
<text x="254.1" y="154.9">3</text>
<text x="263" y="152.4">2</text>
<text x="263" y="154.9">4</text>
<text x="80.3" y="161.3">27</text>
<text x="80.3" y="158.7">60</text>
<text x="80.3" y="156.2">79</text>
<text x="132.4" y="156.2">65</text>
<text x="132.4" y="158.7">91</text>
<text x="136" y="157.1">CAM3_SCL_1V8</text>
<text x="80.3" y="163.8">66</text>
<text x="132.4" y="166.4">97</text>
<text x="132.4" y="163.8">98</text>
<text x="80.3" y="171.4">23</text>
<text x="132.4" y="171.4">34</text>
<text x="132.4" y="168.9">35</text>
<text x="136" y="172.3">MCU_USB1_D_P</text>
<text x="136" y="169.8">MCU_USB1_D_N</text>
<text x="10.3" y="185.9">D</text>
<text x="96.3" y="185.4" transform="rotate(-90 96.3 185.4)">18</text>
<text x="98.8" y="185.4" transform="rotate(-90 98.8 185.4)">19</text>
<text x="103.9" y="185.4" transform="rotate(-90 103.9 185.4)">99</text>
<text x="106.4" y="185.4" transform="rotate(-90 106.4 185.4)">33</text>
<text x="109" y="185.4" transform="rotate(-90 109 185.4)">37</text>
<text x="114" y="185.9" transform="rotate(-90 114 185.9)">101</text>
<text x="117.9" y="185.4" transform="rotate(-90 117.9 185.4)">46</text>
<text x="120.4" y="185.4" transform="rotate(-90 120.4 185.4)">47</text>
<text x="285.3" y="185.9">D</text>
<text x="35" y="199.9">1</text>
<text x="85" y="199.9">2</text>
<text x="135" y="199.9">3</text>
<text x="185" y="199.9">4</text>
<text x="235" y="199.9">5</text>
<text x="285" y="199.9">6</text>
</g>
<g font-size="1.8" fill="#008484">
<text x="48.8" y="25.8">+3.3V</text>
<text x="115.1" y="25.8">+1V8</text>
<text x="226.9" y="25.8">+1V8</text>
<text x="247.2" y="25.8">+1V8</text>
<text x="41.8" y="33.6" transform="rotate(-90 41.8 33.6)">C39</text>
<text x="44.1" y="34" transform="rotate(-90 44.1 34)">100n</text>
<text x="50.7" y="33.6" transform="rotate(-90 50.7 33.6)">C44</text>
<text x="53" y="34" transform="rotate(-90 53 34)">100n</text>
<text x="67.2" y="33.6" transform="rotate(-90 67.2 33.6)">C46</text>
<text x="69.5" y="34" transform="rotate(-90 69.5 34)">100n</text>
<text x="76.1" y="33.6" transform="rotate(-90 76.1 33.6)">C47</text>
<text x="78.4" y="34" transform="rotate(-90 78.4 34)">100n</text>
<text x="85" y="33.6" transform="rotate(-90 85 33.6)">C48</text>
<text x="87.3" y="34" transform="rotate(-90 87.3 34)">100n</text>
<text x="93.9" y="33.6" transform="rotate(-90 93.9 33.6)">C49</text>
<text x="96.1" y="34" transform="rotate(-90 96.1 34)">100n</text>
<text x="102.8" y="33.6" transform="rotate(-90 102.8 33.6)">C50</text>
<text x="105" y="34" transform="rotate(-90 105 34)">100n</text>
<text x="111.6" y="33.6" transform="rotate(-90 111.6 33.6)">C51</text>
<text x="113.9" y="34" transform="rotate(-90 113.9 34)">100n</text>
<text x="120.5" y="33.6" transform="rotate(-90 120.5 33.6)">C52</text>
<text x="122.8" y="34" transform="rotate(-90 122.8 34)">100n</text>
<text x="129.4" y="33.6" transform="rotate(-90 129.4 33.6)">C53</text>
<text x="131.7" y="34" transform="rotate(-90 131.7 34)">100n</text>
<text x="138.3" y="33.6" transform="rotate(-90 138.3 33.6)">C54</text>
<text x="140.6" y="34" transform="rotate(-90 140.6 34)">100n</text>
<text x="147.2" y="33.6" transform="rotate(-90 147.2 33.6)">C15</text>
<text x="149.5" y="34" transform="rotate(-90 149.5 34)">100n</text>
<text x="156.1" y="33.6" transform="rotate(-90 156.1 33.6)">C56</text>
<text x="158.4" y="34" transform="rotate(-90 158.4 34)">100n</text>
<text x="213.2" y="34.9" transform="rotate(-90 213.2 34.9)">C62</text>
<text x="215.5" y="34.8" transform="rotate(-90 215.5 34.8)">2u2</text>
<text x="223.4" y="34.9" transform="rotate(-90 223.4 34.9)">C60</text>
<text x="225.7" y="35.3" transform="rotate(-90 225.7 35.3)">100n</text>
<text x="243.7" y="34.9" transform="rotate(-90 243.7 34.9)">C61</text>
<text x="246" y="35.3" transform="rotate(-90 246 35.3)">100n</text>
<text x="167.9" y="40.6">TP5</text>
<text x="177.5" y="40">TP1</text>
<text x="187" y="40">TP2</text>
<text x="199.1" y="40">TP3</text>
<text x="211.8" y="40">TP4</text>
<text x="139.3" y="42.4">+1V8</text>
<text x="168.2" y="42.9">Testpoint</text>
<text x="177.7" y="42.3">Testpoint</text>
<text x="187.2" y="42.3">Testpoint</text>
<text x="199.3" y="42.3">Testpoint</text>
<text x="212" y="42.3">Testpoint</text>
<text x="229.6" y="47.9">CS</text>
<text x="236.9" y="46.9" transform="rotate(-90 236.9 46.9)">VDD</text>
<text x="84.7" y="51.2">+3V3</text>
<text x="101.2" y="51.2">+1V8</text>
<text x="133.9" y="51.6">100n</text>
<text x="134.3" y="49.1">C38</text>
<text x="143.6" y="49.3">C43</text>
<text x="143.6" y="51.6">10u</text>
<text x="153.3" y="49.1">C45</text>
<text x="153.4" y="51.6">47p</text>
<text x="229.6" y="50.4">SCL/SCLK</text>
<text x="229.6" y="53">SDA/SDIO/SDI</text>
<text x="241.9" y="48.8" transform="rotate(-90 241.9 48.8)">VDDIO</text>
<text x="229.6" y="55.5">SDO/AD0</text>
<text x="47" y="63.9">+5V</text>
<text x="90.8" y="63.4" transform="rotate(-90 90.8 63.4)">VDD</text>
<text x="93.3" y="63.4" transform="rotate(-90 93.3 63.4)">VDD</text>
<text x="95.9" y="63.4" transform="rotate(-90 95.9 63.4)">VDD</text>
<text x="98.4" y="63.4" transform="rotate(-90 98.4 63.4)">VDD</text>
<text x="101" y="63.4" transform="rotate(-90 101 63.4)">VDD</text>
<text x="103.5" y="63.4" transform="rotate(-90 103.5 63.4)">VDD</text>
<text x="106" y="63.4" transform="rotate(-90 106 63.4)">VDD</text>
<text x="108.6" y="63.4" transform="rotate(-90 108.6 63.4)">VDD</text>
<text x="111.1" y="63.4" transform="rotate(-90 111.1 63.4)">VDD</text>
<text x="114.9" y="65.6" transform="rotate(-90 114.9 65.6)">VREFP</text>
<text x="117.5" y="64.7" transform="rotate(-90 117.5 64.7)">VDDA</text>
<text x="229.6" y="63.1">INT1/INT</text>
<text x="229.6" y="60.6">INT2/FSYNC/CLKIN</text>
<text x="243.1" y="65.7">RESV</text>
<text x="44" y="71.7" transform="rotate(-90 44 71.7)">R14</text>
<text x="46.3" y="71.6" transform="rotate(-90 46.3 71.6)">10k</text>
<text x="85.7" y="68.5" transform="rotate(-90 85.7 68.5)">USB1_3V3</text>
<text x="88.3" y="68.5" transform="rotate(-90 88.3 68.5)">USB0_3V3</text>
<text x="122.6" y="70.6" transform="rotate(-90 122.6 70.6)">VBAT_DCDC</text>
<text x="125.1" y="70.6" transform="rotate(-90 125.1 70.6)">VBAT_DCDC</text>
<text x="127.6" y="69.4" transform="rotate(-90 127.6 69.4)">VBAT_PMU</text>
<text x="130.2" y="68.3" transform="rotate(-90 130.2 68.3)">VDD_PMU</text>
<text x="179.9" y="67.8">+3V3</text>
<text x="185.5" y="71.4">Conn_02x05_Odd_Even</text>
<text x="194.6" y="69.1">J8</text>
<text x="243.1" y="68.2">RESV</text>
<text x="243.1" y="70.7">RESV</text>
<text x="44" y="76.8" transform="rotate(-90 44 76.8)">R27</text>
<text x="46.3" y="76.7" transform="rotate(-90 46.3 76.7)">20k</text>
<text x="58.1" y="77.6">C40</text>
<text x="83.6" y="75.8">RESETN</text>
<text x="83.6" y="73.3">USB1_VBUS</text>
<text x="128.7" y="73.3">FB</text>
<text x="128.8" y="75.8">LX</text>
<text x="139.9" y="77.5">L5</text>
<text x="153.8" y="74.7">C57</text>
<text x="153.8" y="77">10u</text>
<text x="161.8" y="77">100n</text>
<text x="162.2" y="74.5">C58</text>
<text x="236.9" y="74.2" transform="rotate(-90 236.9 74.2)">GND</text>
<text x="239.4" y="74.2" transform="rotate(-90 239.4 74.2)">RESV/GND</text>
<text x="243.1" y="73.3">RESV</text>
<text x="246" y="77.8">U25</text>
<text x="58.2" y="79.9">18p</text>
<text x="83.6" y="83.4">XTAL32K_P</text>
<text x="83.6" y="80.9">XTAL32K_N</text>
<text x="116.7" y="83.4">PIO1_1/WAKEUP</text>
<text x="116.8" y="80.9">PIO1_0/ADC0_11</text>
<text x="139.4" y="79.8">4u7</text>
<text x="243.6" y="80.1">ICM42688</text>
<text x="32.6" y="85.5">+1V8</text>
<text x="72.1" y="86">Y2</text>
<text x="72.3" y="88.3">16MHz</text>
<text x="83.6" y="86">XTAL32M_N</text>
<text x="83.6" y="88.5">XTAL32M_P</text>
<text x="125.1" y="86">PIO1_2</text>
<text x="125.1" y="88.5">PIO1_3</text>
<text x="37.5" y="93.7" transform="rotate(-90 37.5 93.7)">100k</text>
<text x="39.8" y="93.3" transform="rotate(-90 39.8 93.3)">R13</text>
<text x="58.1" y="95.4">C41</text>
<text x="83.6" y="93.6">PIO0_0/ACMP0_A</text>
<text x="125.1" y="91.1">PIO1_4</text>
<text x="125.1" y="93.6">PIO1_5</text>
<text x="197.7" y="94.4">+1V8</text>
<text x="38.5" y="101.3" transform="rotate(-90 38.5 101.3)">100n</text>
<text x="40.8" y="100.9" transform="rotate(-90 40.8 100.9)">C42</text>
<text x="58.2" y="97.7">18p</text>
<text x="83.6" y="96.1">PIO0_1</text>
<text x="83.6" y="98.7">PIO0_2/TRST</text>
<text x="83.6" y="101.2">PIO0_3/TCK</text>
<text x="117.8" y="101.2">PIO1_8/ADC0_4</text>
<text x="125.1" y="96.1">PIO1_6</text>
<text x="125.1" y="98.7">PIO1_7</text>
<text x="83.6" y="103.8">PIO0_4/TMS</text>
<text x="83.6" y="106.3">PIO0_5/TDI</text>
<text x="116.8" y="103.8">PIO1_9/ADC0_12</text>
<text x="124.1" y="106.3">PIO1_10</text>
<text x="200" y="106.1" transform="rotate(-90 200 106.1)">VTref</text>
<text x="202.6" y="106.3">RESET</text>
<text x="83.6" y="113.9">PIO0_8</text>
<text x="83.6" y="111.4">PIO0_7</text>
<text x="83.6" y="108.8">PIO0_6/TDO</text>
<text x="124.1" y="113.9">PIO1_13</text>
<text x="124.1" y="111.4">PIO1_12</text>
<text x="124.1" y="108.8">PIO1_11</text>
<text x="178" y="112.8">MCU_SWD1</text>
<text x="196.6" y="111.4">SWDCLK/TCK</text>
<text x="198.3" y="113.9">SWDIO/TMS</text>
<text x="83.6" y="119">PIO0_10/ADC0_1</text>
<text x="83.6" y="116.5">PIO0_9/ACMP0_B</text>
<text x="115.1" y="116.5">PIO1_14/ACMP0_D</text>
<text x="124.1" y="119">PIO1_15</text>
<text x="165" y="115.1">Conn_ARM_JTAG_SWD_10</text>
<text x="200.1" y="116.5">SWO/TDO</text>
<text x="202.6" y="119">NC/TDI</text>
<text x="83.6" y="124.1">PIO0_12/ADC0_10</text>
<text x="83.6" y="121.5">PIO0_11/ADC0_9</text>
<text x="124.1" y="124.1">PIO1_17</text>
<text x="124.1" y="121.5">PIO1_16</text>
<text x="197.5" y="125" transform="rotate(-90 197.5 125)">GNDDetect</text>
<text x="200" y="125" transform="rotate(-90 200 125)">GND</text>
<text x="83.6" y="131.7">PIO0_15/ADC0_2</text>
<text x="83.6" y="126.6">PIO0_13</text>
<text x="83.6" y="129.2">PIO0_14</text>
<text x="113.7" y="129.2">PIO1_19/ACMPVREF</text>
<text x="115.7" y="126.6">PIO1_18/WAKEUP</text>
<text x="124.1" y="131.7">PIO1_20</text>
<text x="241.9" y="131">SW2</text>
<text x="83.6" y="134.2">PIO0_16/ADC0_8</text>
<text x="83.6" y="136.8">PIO0_17</text>
<text x="124.1" y="134.2">PIO1_21</text>
<text x="124.1" y="136.8">PIO1_22</text>
<text x="239.8" y="133.3">SW_Push</text>
<text x="83.6" y="139.3">PIO0_18/ACMP0_C</text>
<text x="83.6" y="141.9">PIO0_19</text>
<text x="124.1" y="141.9">PIO1_24</text>
<text x="124.1" y="139.3">PIO1_23</text>
<text x="83.6" y="144.4">PIO0_20</text>
<text x="83.6" y="146.9">PIO0_21</text>
<text x="83.6" y="149.5">PIO0_22</text>
<text x="124.1" y="146.9">PIO1_26</text>
<text x="124.1" y="144.4">PIO1_25</text>
<text x="124.1" y="149.5">PIO1_27</text>
<text x="263.7" y="149">+1V8</text>
<text x="83.6" y="152">PIO0_23</text>
<text x="83.6" y="154.6">PIO0_24</text>
<text x="124.1" y="152">PIO1_28</text>
<text x="124.1" y="154.6">PIO1_29</text>
<text x="83.6" y="159.6">PIO0_26</text>
<text x="83.6" y="157.1">PIO0_25</text>
<text x="115.7" y="157.1">PIO1_30/WAKEUP</text>
<text x="124.1" y="159.6">PIO1_31</text>
<text x="258.8" y="159.9">J5</text>
<text x="83.6" y="162.2">PIO0_27</text>
<text x="83.6" y="164.7">PIO0_28/WAKEUP</text>
<text x="83.6" y="167.3">PIO0_29</text>
<text x="122.6" y="164.7">USB0_DM</text>
<text x="122.9" y="167.3">USB0_DP</text>
<text x="258.6" y="162.2">ISP_UART</text>
<text x="83.6" y="172.3">PIO0_31/ADC0_3</text>
<text x="83.6" y="169.8">PIO0_30</text>
<text x="122.6" y="169.8">USB1_DM</text>
<text x="122.9" y="172.3">USB1_DP</text>
<text x="97.2" y="182.1" transform="rotate(-90 97.2 182.1)">VREFN</text>
<text x="99.7" y="182.1" transform="rotate(-90 99.7 182.1)">VSSA</text>
<text x="104.8" y="182.1" transform="rotate(-90 104.8 182.1)">USB0_VSS</text>
<text x="107.3" y="182.1" transform="rotate(-90 107.3 182.1)">USB1_VSS</text>
<text x="109.9" y="182.1" transform="rotate(-90 109.9 182.1)">USB1_VSS</text>
<text x="114.9" y="182.1" transform="rotate(-90 114.9 182.1)">VSS</text>
<text x="118.7" y="182.1" transform="rotate(-90 118.7 182.1)">VSS_DCDC</text>
<text x="121.3" y="182.1" transform="rotate(-90 121.3 182.1)">VSS_DCDC</text>
<text x="125.1" y="189.6">LPC55S69JBD100</text>
<text x="131.1" y="187.3">U20</text>
</g>
<g font-size="1.8" fill="#0000c2">
<text x="94.8" y="39.1">Bypass capacitors for MCU, one per pIn</text>
<text x="35.5" y="60.7">NOTE USB_VBUS will be powered BEFORE mcu</text>
<text x="50.7" y="100">Flexcomm 3</text>
<text x="23.2" y="114">1.8V Open Drain, deasserting power cycles board</text>
<text x="152.3" y="116.5">Flexcomm 5</text>
<text x="21.6" y="130.5">5V Open drain input, translated to 1.8V</text>
<text x="52" y="126.7">Flexcomm 1</text>
<text x="52" y="134.3">Flexcomm 4</text>
<text x="156.8" y="133.1">1.8V Open drain output, translated to 5V</text>
<text x="153.6" y="145.8">Flexcomm 2</text>
<text x="153.6" y="155.9">Flexcomm 7</text>
<text x="27.3" y="159">Flexcomm 0 recovery in ISP</text>
<text x="34.3" y="161">SPI in normal mode</text>
</g>
<g font-size="1.8">
<text x="217.2" y="46.7">IMU_CS</text>
<text x="175.4" y="51" transform="rotate(-90 175.4 51)">IMU_CS</text>
<text x="184.9" y="51" transform="rotate(-90 184.9 51)">IMU_CLK</text>
<text x="196.9" y="51" transform="rotate(-90 196.9 51)">IMU_MOSI</text>
<text x="209.6" y="51" transform="rotate(-90 209.6 51)">IMU_MISO</text>
<text x="217.2" y="49.2">IMU_CLK</text>
<text x="217.2" y="51.8">IMU_MOSI 14</text>
<text x="214.6" y="59.4">IMU_FSYNC</text>
<text x="217.2" y="54.3">IMU_MISO 1</text>
<text x="177.8" y="75.9">MCU_GPIO2</text>
<text x="202.3" y="73.4">MCU_GPIO0</text>
<text x="202.9" y="75.9">MCU_GPIO1</text>
<text x="165.1" y="81">SWDIO/MCU_GPIO6/FC6</text>
<text x="167.2" y="80.5">+1V8</text>
<text x="172.7" y="78.4">MCU_GPIO4/FC6</text>
<text x="204.2" y="78.4">MCU_GPIO3/FC6</text>
<text x="204.8" y="81">SWDCLK/MCU_GPIO5/FC6</text>
<text x="61" y="92.4">MCU_GPIO_BUTTON</text>
<text x="152.1" y="105.1">MCU_GPIO0</text>
<text x="213.7" y="110.2">SWDCLK/MCU_GPIO5/FC6</text>
<text x="215.5" y="112.7">SWDIO/MCU_GPIO6/FC6</text>
<text x="47" y="117.8">MCU_GPIO4/FC6</text>
<text x="54.6" y="122.9">SWDIO/MCU_GPIO6/FC6</text>
<text x="54.6" y="120.4">SWDCLK/MCU_GPIO5/FC6</text>
<text x="148.3" y="122.9">MCU_GPIO3/FC6</text>
<text x="152.1" y="135.6">MCU_GPIO1</text>
<text x="221" y="136.9">MCU_GPIO_BUTTON</text>
<text x="152.1" y="138.1">MCU_GPIO2</text>
<text x="69.8" y="153.4">IMU_MOSI</text>
<text x="69.8" y="155.9">IMU_MISO</text>
<text x="237.5" y="152.1">ISP_USART_TXD</text>
<text x="237.5" y="154.6">ISP_USART_RXD</text>
<text x="68.6" y="158.5">IMU_FSYNC</text>
<text x="64.8" y="166.1">ISP_USART_RXD 92</text>
<text x="69.8" y="163.5">IMU_CLK</text>
<text x="64.8" y="168.6">ISP_USART_TXD 94</text>
<text x="70.5" y="171.2">IMU_CS</text>
</g>
</svg>
